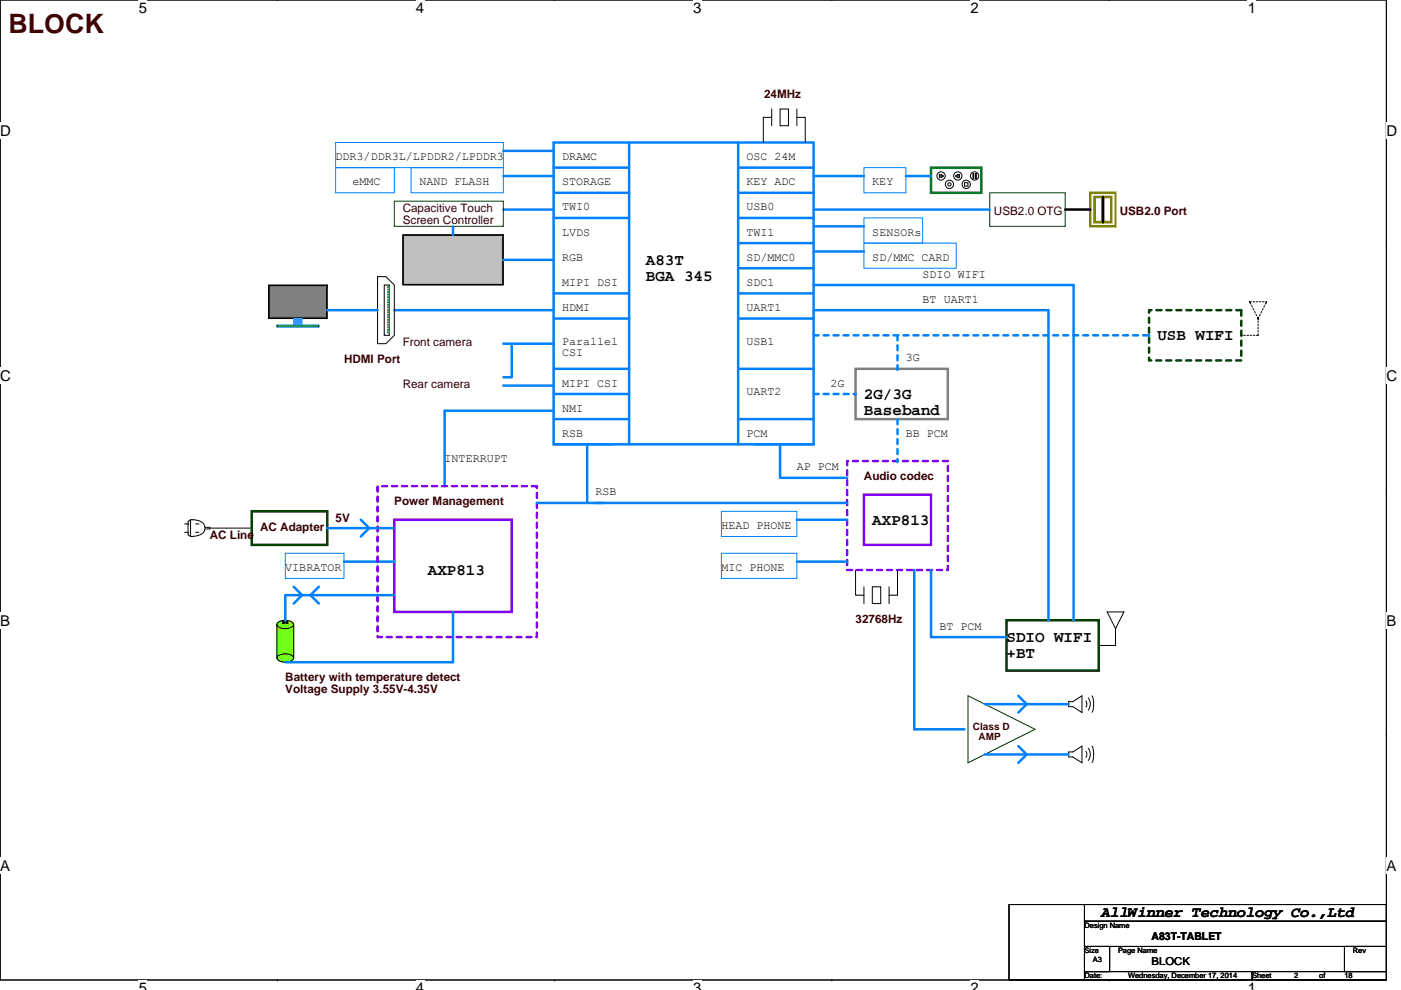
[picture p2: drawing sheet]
<svg xmlns="http://www.w3.org/2000/svg" width="297mm" height="210mm" viewBox="0 0 297 210" stroke-linecap="round" stroke-linejoin="round" font-family="sans-serif">
<path d="M0 0h293.9v207.9h-293.9z" fill="none" stroke="#000" stroke-width=".21"/>
<g fill="#fff">
<path d="M29.4 0h1.8v3.5h-1.8z"/>
<path d="M29.4 207.9h1.8v2h-1.8z"/>
</g>
<path d="M58.8 0h.1M58.8 207.9h.1" fill="none" stroke="#000" stroke-width=".21"/>
<g fill="#fff">
<path d="M88.2 0h1.8v3.5h-1.8z"/>
<path d="M88.2 207.9h1.8v2h-1.8z"/>
</g>
<path d="M117.6 0h.1M117.6 207.9h.1" fill="none" stroke="#000" stroke-width=".21"/>
<g fill="#fff">
<path d="M147 0h1.7v3.5h-1.7z"/>
<path d="M147 207.9h1.7v2h-1.7z"/>
</g>
<path d="M176.4 0h.1M176.4 207.9h.1" fill="none" stroke="#000" stroke-width=".21"/>
<g fill="#fff">
<path d="M205.8 0h1.7v3.5h-1.7z"/>
<path d="M205.8 207.9h1.7v2h-1.7z"/>
</g>
<path d="M235.2 0h.1M235.2 207.9h.1" fill="none" stroke="#000" stroke-width=".21"/>
<g fill="#fff">
<path d="M264.5 0h1.8v3.5h-1.8z"/>
<path d="M264.5 207.9h1.8v2h-1.8z"/>
<path d="M0 26h2.3v3.5h-2.3z"/>
<path d="M293.9 26h2.3v3.5h-2.3z"/>
<path d="M0 77.9h2.3v3.5h-2.3z"/>
<path d="M293.9 77.9h2.3v3.5h-2.3z"/>
</g>
<path d="M0 52h.1M293.9 52h.1" fill="none" stroke="#000" stroke-width=".21"/>
<g fill="#fff">
<path d="M0 129.9h2.1v3.5h-2.1z"/>
<path d="M293.9 129.9h2.1v3.5h-2.1z"/>
</g>
<path d="M0 103.9h.1M293.9 103.9h.1" fill="none" stroke="#000" stroke-width=".21"/>
<g fill="#fff">
<path d="M0 181.9h2.2v3.5h-2.2z"/>
<path d="M293.9 181.9h2.2v3.5h-2.2z"/>
</g>
<g fill="none" stroke="#000" stroke-width=".21">
<path d="M163.6 23.1v3.6M163.6 24.9h-1.8v5.3M165.4 23.1h1.8v3.6h-1.8zM168.9 23.1v3.6M168.9 24.9h1.8v5.3M199.5 37.2l-.3-.2v.7l.3-.2M199.5 37l.6 .3-.6 .4zM202.6 37.3l.5-.3v.7zM203.1 37.2l.4-.2v.7l-.4-.2M204.5 38.8h.7v.7h-.7zM206.3 36.8h.2v1.1h-.2zM206.8 36.8h.2v1.1h-.2z"/>
<path d="M80 58.7h1.8l1.8 1.8v10.6l-1.8 1.8h-1.8zM81.5 60.5h1v10.6h-1zM39.2 111.1h.8M39.2 112.9h.8M40.4 110.2a3 3 0 0 1 2.9 1.1l.1 .5h1.1v.4h-1.1a1.72 1.72 0 0 1-1.8 1.5h-.7M40.4 113.8h.5M40.4 110.2v3.6M40.4 110.2l-.5 .4v2.8l.5 .4M41.5 112.9h.7M41.5 111.1h.7M44.5 112h8.9M58.7 132.5v7.1"/>
<path d="M58.8 132.2a2.68 2.68 0 0 1 3.4 0v.2a1.94 1.94 0 0 1-2.3 .9 1 1 0 0 1-1.1-1.1zM58.8 139.3a2.68 2.68 0 0 1 3.4 0v.3a1.94 1.94 0 0 1-2.3 .8 1 1 0 0 1-1.1-1.1zM60 131.9v.4M60 131.8h.7l.3 .1-.5 .2-.5-.1zM60 132.2l.7-.1 .3 .2-.5 .1h-.5zM61 131.9v.4M62.3 132.5v7.1M181.4 120.9v5.3h1.8M183.2 124.5v3.5M185 124.5h1.7v3.5h-1.7zM188.5 124.5v3.5M190.3 120.9v5.3h-1.8"/>
<path d="M236.5 133.3l-1.8-3.5h3.6l-1.8 3.5v3.6h-3.5M0 155.9h.1M226.6 159.5h.9l1.9-1.3v3.6l-1.9-1.3h-.9zM226.6 148.8h.9l1.9-1.2v3.5l-1.9-1.2h-.9zM230.2 159.3l.2 .7-.2 .7M230.2 148.7l.2 .6-.2 .7M230.7 158.7a2.18 2.18 0 0 1 0 2.6M230.7 148a2.18 2.18 0 0 1 0 2.6M231.5 158.3a4.4 4.4 0 0 1 0 3.4M231.5 147.6a4.4 4.4 0 0 1 0 3.5M293.9 155.9h.1M213.9 191.9h16v16h-16z"/>
<path d="M229.9 191.9h64v3.5h-64zM229.9 195.4h64v5.3h-64zM229.9 200.7h5.4v5.4h-5.4zM229.9 206.1h35.6v1.8h-35.6zM265.5 206.1h28.4v1.8h-28.4zM285 200.7h8.9v5.4h-8.9z"/>
<circle cx="199.5" cy="37.3" r=".88"/>
<circle cx="201.3" cy="39.1" r=".35"/>
<circle cx="201.3" cy="39.1" r=".88"/>
<circle cx="203.1" cy="37.3" r=".88"/>
<circle cx="204.9" cy="39.1" r=".88"/>
<circle cx="206.6" cy="37.3" r=".88"/>
</g>
<g fill="none" stroke="#0080ff" stroke-width=".53">
<path d="M106.7 37.3h10.7M106.7 32h10.7M117.4 30.2h55.1v64h-55.1zM117.4 35.6h16M133.4 30.2v64M156.5 30.2v64M156.5 35.6h16M172.5 37.3h10.7M192.1 37.3h5.3M96.1 48v1.8M106.7 44.5h10.7M106.7 55.1h10.7"/>
<path d="M117.4 40.9h16M117.4 46.2h16M156.5 46.2h16M156.5 51.6h16M156.5 56.9h16M156.5 40.9h16M172.5 53.3h10.7M172.5 48h10.7M172.5 44.4h37.3M69.4 65.8h10.6M83.6 65.8h33.8M106.7 72.9h10.7"/>
<path d="M108.5 72.9v7.1h-1.8M117.4 62.2h16M117.4 67.6h16M117.4 78.2h16M156.5 62.2h16M156.5 67.6h16M156.5 78.2h16M172.5 60.5h55.1v71.1M172.5 65.8h49.8v65.8M106.7 81.8h10.7M117.4 94.2h12.4M117.4 87.1h-23.1v16"/>
<path d="M117.4 83.6h16M117.4 88.9h16M124.5 94.2v12.5M156.5 88.9h16M160.1 94.2h12.4M165.4 94.2v7.1h14.2M69.4 112h14.2M72.9 119.1h10.7M76.5 110.2l1.8 1.8-1.8 1.8M113.8 106.7h14.3M126.3 106.7h53.3M168.9 119.1h10.7"/>
<path d="M168.9 110.2h10.7M62.3 124.5l1.7 1.7-1.7 1.8M67.6 124.5l-1.8 1.7 1.8 1.8M83.6 126.2h-23.1v5.4M96.1 129.8v10.7h-35.6M193.8 120.9v33.8h10.7M197.4 120.9v14.2h16M208.8 149.4h17.8M215.9 147.6l1.8 1.8-1.8 1.7M215.9 158.2l1.8 1.8-1.8 1.8M208.8 160h17.8"/>
</g>
<path d="M71.2 30.2h35.5v5.4h-35.5zM71.2 35.6h12.4v5.3h-12.4zM87.2 35.6h19.5v5.3h-19.5zM183.2 35.6h8.9v5.3h-8.9zM183.2 46.2h12.4v5.4h-12.4zM183.2 51.6h19.5v5.3h-19.5zM60.5 117.3h12.4v5.4h-12.4zM152.9 108.5h16v5.3h-16zM152.9 117.3h16v5.4h-16z" fill="none" stroke="#0080ff" stroke-width=".21"/>
<path d="M179.6 97.8h21.4v23.1h-21.4zM80 103.1h33.8v32h-33.8z" fill="none" stroke="#8000ff" stroke-width=".53" stroke-dasharray="1.1 1.1"/>
<path d="M53.4 108.5h16v7.1h-16zM213.4 131.6h19.6v10.6h-19.6z" fill="none" stroke="#004000" stroke-width=".53"/>
<path d="M83.6 110.2h24.9v19.6h-24.9zM183.2 104.9h14.2v10.7h-14.2z" fill="none" stroke="#8000ff" stroke-width=".53"/>
<g fill="#000" stroke="#000" stroke-width=".21">
<path d="M56.9 60.5v7.1h12.5v-7.1z" fill-rule="evenodd"/>
<path d="M85.4 49.8v10.7h21.3v-10.7z" fill-rule="evenodd"/>
</g>
<path d="M85.7 50.1v10h20.7v-10z" fill-rule="evenodd" fill="#c0c0c0" stroke="#c0c0c0" stroke-width=".21"/>
<path d="M83.6 42.7h23.1v5.3h-23.1zM209.8 40.9h16v7.1h-16zM205.2 147.6l14.3 7.1-14.3 7.1z" fill="none" stroke="#004000" stroke-width=".21"/>
<g fill="#80ff00" stroke="#80ff00" stroke-width=".21">
<path d="M58.8 132.2a2.68 2.68 0 0 1 3.4 0v.2a1.94 1.94 0 0 1-2.3 .9 1 1 0 0 1-1.1-1.1z" fill-rule="evenodd"/>
<path d="M58.8 139.3a2.68 2.68 0 0 1 3.4 0v.3a1.94 1.94 0 0 1-2.3 .8 1 1 0 0 1-1.1-1.1z" fill-rule="evenodd"/>
<path d="M58.7 132.5v7.1h3.6v-7.1z" fill-rule="evenodd"/>
</g>
<path d="M57.3 60.8v6.4h11.7v-6.4z" fill-rule="evenodd" fill="#808080" stroke="#808080" stroke-width=".21"/>
<g fill="#0ff" stroke="#0ff" stroke-width=".21">
<path d="M62.3 67.6v1.7h1.7v-1.7z" fill-rule="evenodd"/>
<path d="M58.7 69v.3h8.9v-.3z" fill-rule="evenodd"/>
</g>
<path d="M58.7 69h8.9v.3h-8.9z" fill="none" stroke="#004040" stroke-width=".21"/>
<g fill="#008080" stroke="#008080" stroke-width=".21">
<path d="M82.2 60.8v.2h.3v-.2z" fill-rule="evenodd"/>
<path d="M82.2 61.3v.2h.3v-.2z" fill-rule="evenodd"/>
<path d="M82.2 61.9v.2h.3v-.2z" fill-rule="evenodd"/>
<path d="M82.2 62.4v.2h.3v-.2z" fill-rule="evenodd"/>
<path d="M82.2 62.9v.2h.3v-.2z" fill-rule="evenodd"/>
<path d="M82.2 64v.2h.3v-.2z" fill-rule="evenodd"/>
<path d="M82.2 64.5v.2h.3v-.2z" fill-rule="evenodd"/>
<path d="M82.2 63.5v.1h.3v-.1z" fill-rule="evenodd"/>
<path d="M82.2 65.1v.2h.3v-.2z" fill-rule="evenodd"/>
<path d="M82.2 66.1v.2h.3v-.2z" fill-rule="evenodd"/>
<path d="M82.2 66.7v.1h.3v-.1z" fill-rule="evenodd"/>
<path d="M82.2 65.6v.2h.3v-.2z" fill-rule="evenodd"/>
<path d="M82.2 67.2v.2h.3v-.2z" fill-rule="evenodd"/>
<path d="M82.2 68.3v.2h.3v-.2z" fill-rule="evenodd"/>
<path d="M82.2 68.8v.2h.3v-.2z" fill-rule="evenodd"/>
<path d="M82.2 67.7v.2h.3v-.2z" fill-rule="evenodd"/>
<path d="M82.2 69.3v.2h.3v-.2z" fill-rule="evenodd"/>
<path d="M82.2 70.4v.2h.3v-.2z" fill-rule="evenodd"/>
<path d="M82.2 69.9v.2h.3v-.2z" fill-rule="evenodd"/>
</g>
<path d="M231.2 40.9h5.3v7.1h-5.3z" fill="none" stroke="#ff8000" stroke-width=".53"/>
<path d="M232.1 41.8h1.7v5.3h-1.7zM233.8 41.8h1.8v5.3h-1.8z" fill="none" stroke="#808000" stroke-width=".53"/>
<path d="M225.8 44.4h5.4M233.8 41.8v5.3" fill="none" stroke="#000" stroke-width=".53"/>
<path d="M197.4 35.6h10.7v5.3h-10.7z" fill="none" stroke="#008000" stroke-width=".53"/>
<path d="M243.6 65.8h19.6v10.7h-19.6z" fill="none" stroke="#004000" stroke-width=".53" stroke-dasharray="1.1 1.1"/>
<path d="M263.2 71.1h.1M265 64h.1M265 64h3.5M266.7 71.1h-3.5M266.7 67.6l-1.7-3.6M266.7 67.6l1.8-3.6M266.7 71.1v-3.5M266.7 67.6h.1M268.5 64h.1" fill="none" stroke="#000" stroke-width=".21" stroke-dasharray=".3 .3"/>
<path d="M172.5 71.1h71.1M190.3 71.1v7.1M190.3 78.2h.1M243.6 71.1h.1M172.5 83.6h8.9M181.4 83.6h.1M190.3 88.9v8.9M190.3 97.8h.1" fill="none" stroke="#0080ff" stroke-width=".53" stroke-dasharray="1.1 1.1"/>
<path d="M181.4 78.2h19.6v10.7h-19.6z" fill="none" stroke="#808080" stroke-width=".53"/>
<text font-size="5.7" fill="#400000" x="1.8" y="6.9">BLOCK</text>
<g font-size="3.4">
<text x="136.9" y="56.1">A83T</text>
<text x="136.9" y="59.5">BGA 345</text>
<text x="245.4" y="72.1">USB WIFI</text>
<text x="183.2" y="84.6">2G/3G</text>
<text x="183.2" y="87.9">Baseband</text>
<text x="185" y="111.3">AXP813</text>
<text x="90.7" y="121.9">AXP813</text>
<text x="213.4" y="136.1">SDIO WIFI</text>
<text x="213.4" y="139.5">+BT</text>
</g>
<g font-size="3.2">
<text x="29.4" y="2.8">5</text>
<text x="88.2" y="2.8">4</text>
<text x="147" y="2.8">3</text>
<text x="205.8" y="2.8">2</text>
<text x="264.5" y="2.8">1</text>
<text x="0" y="28.8">D</text>
<text x="293.9" y="28.8">D</text>
<text x="0" y="80.8">C</text>
<text x="293.9" y="80.8">C</text>
<text x="0" y="132.7">B</text>
<text x="293.9" y="132.7">B</text>
<text x="0" y="184.7">A</text>
<text x="293.9" y="184.7">A</text>
<text x="233.5" y="194.6">AllWinner Technology Co.,Ltd</text>
<text x="29.4" y="210.7">5</text>
<text x="88.2" y="210.7">4</text>
<text x="147" y="210.7">3</text>
<text x="205.8" y="210.7">2</text>
<text x="264.5" y="210.7">1</text>
</g>
<g font-size="2.5" fill="#400000">
<text x="162" y="20.8">24MHz</text>
<text x="85.4" y="44.9">Capacitive Touch</text>
<text x="85.4" y="47.5">Screen Controller</text>
<text x="210.7" y="45.6">USB2.0 OTG</text>
<text x="237.4" y="45.7">USB2.0 Port</text>
<text x="72.9" y="77">HDMI Port</text>
<text x="85.4" y="73.3">Front camera</text>
<text x="85.4" y="82.2">Rear camera</text>
<text x="183.2" y="101.9">Audio codec</text>
<text x="83.6" y="107.2">Power Management</text>
<text x="55.2" y="112.5">AC Adapter</text>
<text x="71.2" y="110.7">5V</text>
<text x="44.5" y="114.3">AC Line</text>
<text x="181.4" y="132.1">32768Hz</text>
<text x="60.5" y="144.5">Battery with temperature detect</text>
<text x="60.5" y="147.1">Voltage Supply 3.55V-4.35V</text>
</g>
<g font-size="2.5">
<text x="71.2" y="34">DDR3/DDR3L/LPDDR2/LPDDR3</text>
<text x="119.2" y="34">DRAMC</text>
<text x="158.3" y="34">OSC 24M</text>
<text x="74.7" y="39.3">eMMC</text>
<text x="88.9" y="39.3">NAND FLASH</text>
<text x="119.2" y="39.3">STORAGE</text>
<text x="158.3" y="39.3">KEY ADC</text>
<text x="184.9" y="39.3">KEY</text>
<text x="119.2" y="44.6">TWI0</text>
<text x="158.3" y="44.6">USB0</text>
<text x="119.2" y="50">LVDS</text>
<text x="158.3" y="50">TWI1</text>
<text x="185" y="50">SENSORs</text>
<text x="119.2" y="55.3">RGB</text>
<text x="158.3" y="55.3">SD/MMC0</text>
<text x="185" y="55.3">SD/MMC CARD</text>
<text x="195.6" y="58.9">SDIO WIFI</text>
<text x="119.2" y="66">HDMI</text>
<text x="119.2" y="60.6">MIPI DSI</text>
<text x="158.3" y="60.6">SDC1</text>
<text x="158.3" y="66">UART1</text>
<text x="195.6" y="64.2">BT UART1</text>
<text x="119.2" y="73.1">Parallel</text>
<text x="119.2" y="75.6">CSI</text>
<text x="158.3" y="73.1">USB1</text>
<text x="192.1" y="76.6">3G</text>
<text x="119.2" y="82">MIPI CSI</text>
<text x="158.3" y="83.8">UART2</text>
<text x="176.1" y="82">2G</text>
<text x="119.2" y="87.3">NMI</text>
<text x="119.2" y="92.6">RSB</text>
<text x="158.3" y="92.6">PCM</text>
<text x="192.1" y="92.6">BB PCM</text>
<text x="94.3" y="98">INTERRUPT</text>
<text x="168.9" y="99.8">AP PCM</text>
<text x="126.3" y="105.1">RSB</text>
<text x="152.9" y="112.2">HEAD PHONE</text>
<text x="60.5" y="121.1">VIBRATOR</text>
<text x="152.9" y="121.1">MIC PHONE</text>
<text x="199.2" y="133.5">BT PCM</text>
</g>
<g font-size="2.3">
<text x="244.2" y="199.3">A83T-TABLET</text>
<text x="244.2" y="204.6">BLOCK</text>
</g>
<g font-size="2.1" fill="#400000">
<text x="206.3" y="154.9">Class D</text>
<text x="207.5" y="157.1">AMP</text>
</g>
<g font-size="1.6">
<text x="229.9" y="196.8">Design Name</text>
<text x="229.9" y="202.2">Size</text>
<text x="231.7" y="203.9">A3</text>
<text x="237" y="202.2">Page Name</text>
<text x="286.8" y="202.2">Rev</text>
<text x="229.9" y="207.5">Date:</text>
<text x="239.2" y="207.5">Wednesday, December 17, 2014</text>
<text x="265.5" y="207.5">Sheet</text>
<text x="274.4" y="207.5">2</text>
<text x="279.7" y="207.5">of</text>
<text x="285" y="207.5">18</text>
</g>
</svg>
